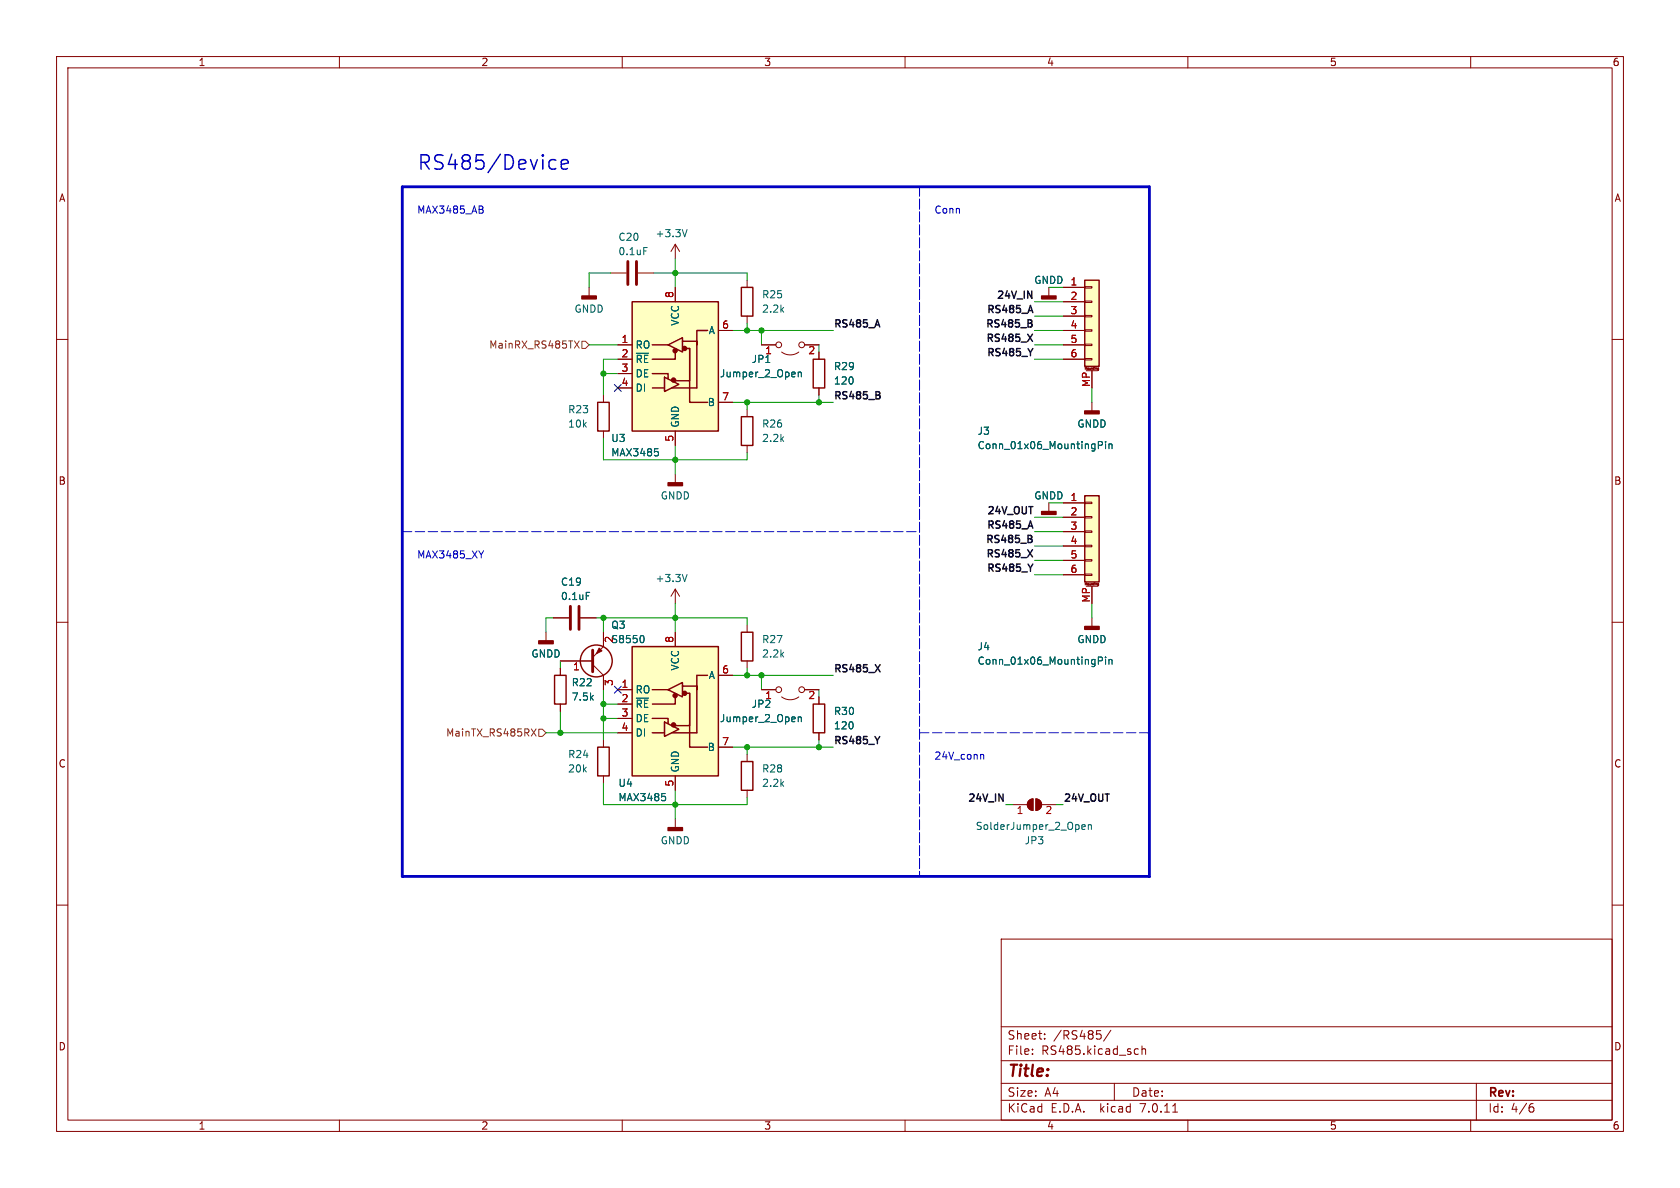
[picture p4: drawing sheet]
<svg xmlns="http://www.w3.org/2000/svg" width="297mm" height="210mm" viewBox="0 0 297 210" stroke-linecap="round" stroke-linejoin="round" font-family="sans-serif">
<g fill="none" stroke="#840000" stroke-width=".18">
<path d="M10 10h277v190h-277zM12 12h273v186h-273zM60 10v2M110 10v2M160 10v2M210 10v2M260 10v2M10 60h2M104.1 50.8v1.5M107.9 48.3h2.8M112.8 48.3h2.8M119.4 43.2l-.8 1.3"/>
<path d="M119.4 43.2v2.5M119.4 50.8v2.5M119.4 43.2l.7 1.3M127 58.4h2.5M132.1 49.5v1.3M132.1 55.9v1.3M185.4 50.8v1.5M188 58.4h3.8M188 50.8h3.8M188 53.3h3.8M188 55.9h3.8M191.8 58.3h1.2v.2h-1.2z"/>
<path d="M191.8 55.8h1.2v.2h-1.2zM191.8 53.2h1.2v.3h-1.2zM191.8 50.7h1.2v.2h-1.2zM285 60h2M106.7 69.9v1.2M106.7 76.2v1.3M109.2 61h2.6M109.2 63.5h2.6M109.2 66h2.6M109.2 68.6h2.6M119.4 76.2v2.5M120.6 60.3h.1"/>
<path d="M127 71.1h2.5M132.1 72.4v1.3M132.1 78.7v1.3M134.6 61h2.6M138.2 62.2a2.54 2.54 0 0 0 3 0M142.2 61h2.6M144.8 62.2v1.3M144.8 68.6v1.3M188 61h3.8M188 63.5h3.8M191.8 63.4h1.2v.2h-1.2zM191.8 60.8h1.2v.3h-1.2z"/>
<path d="M191.9 65.3v-.4l.1 .3 .1-.3v.4M192 65.5h2.1M193 65.5v3.1M193 71.1v1.5M193.3 64.9v.4M193.5 65h.1M193.5 64.9v.1M194.1 65.1v.2h.1M194.1 65.4h.1M194.1 65.1h.1M194.2 65.4h.1M194.2 65.1v.3"/>
<path d="M119.4 83.8v1.5M185.4 88.9v1.5M188 88.9h3.8M188 91.4h3.8M188 94h3.8M188 96.5h3.8M188 99.1h3.8M191.8 98.9h1.2v.3h-1.2zM191.8 96.4h1.2v.2h-1.2zM191.8 93.9h1.2v.2h-1.2zM191.8 91.3h1.2v.3h-1.2zM191.8 88.8h1.2v.2h-1.2z"/>
<path d="M10 110h2M96.5 111.8v1.5M97.8 109.2h2.8M99.1 116.8h5.7M99.1 118.1v1.3M102.6 109.2h2.8M104.8 117.5l1.9 1.9v2.5M106.7 111.8v2.5l-1.9 1.9M119.4 104.1v2.6M119.4 111.8v2.5M119.4 104.1l-.8 1.3M119.4 104.1l.7 1.3"/>
<path d="M127 119.4h2.5M132.1 110.5v1.3M132.1 116.8v1.3M188 101.6h3.8M191.8 101.5h1.2v.2h-1.2zM191.9 103.4v-.4l.1 .3 .1-.3v.4M192 103.6h2.1M193 103.6v3.1M193 109.2v1.5M193.3 103v.4M193.5 103.1h.1M193.5 103v.1"/>
<path d="M194.1 103.5h.1M194.1 103.2v.2h.1M194.1 103.2h.1M194.2 103.5h.1M194.2 103.2v.3M285 110h2M99.1 124.5v1.2M106.7 130.8v1.3M106.7 137.2v1.2M109.2 121.9h2.6M109.2 124.5h2.6M109.2 127h2.6"/>
<path d="M109.2 129.5h2.6M119.4 137.2v2.5M120.6 121.3h.1M127 132.1h2.5M132.1 133.4v1.2M132.1 139.7v1.3M134.6 121.9h2.6M138.2 123.2a2.54 2.54 0 0 0 3 0M142.2 121.9h2.6M144.8 123.2v1.3M144.8 129.5v1.3M10 160h2"/>
<path d="M119.4 144.8v1.5M179.1 142.2h2.5M181.9 141.5l.7-.3v2.1a1.02 1.02 0 0 1-.9-.7 1.02 1.02 0 0 1 .2-1.1zM183.1 141.2a1.02 1.02 0 0 1 1 1 1.02 1.02 0 0 1-1 1.1zM184.1 142.2h2.6M285 160h2M177 166h108v32h-108zM60 198v2M110 198v2M160 198v2M177 194.5h108M177 191.5h108"/>
<path d="M177 187.5h108M177 181.5h108M182.5 186.3v.1M182.5 185.5v.1M184.7 183.6v.1M184.7 182.8v.1M193.9 182.2h.7M194.5 182.8l.2 .3-.2 .5M196.4 182.1l-1.3 2M197 191.5v3M200.8 185.4l.4 .1M201.2 186.3l-.4 .1"/>
<path d="M201.9 185.5l.2-.1 .4 .1v.9M201.9 184.9v1.5M207.3 196.6h.9M210 198v2M260 198v2M261 191.5v6.5M270.6 195.7h.3l.3 .3-.1 .5-.5 .1M271 195.1l-.4 .1"/>
<circle cx="137.7" cy="61" r=".51"/>
<circle cx="141.7" cy="61" r=".51"/>
<circle cx="137.7" cy="121.9" r=".51"/>
<circle cx="141.7" cy="121.9" r=".51"/>
</g>
<path d="M111 46.2v4.1M112.5 46.2v4.1M100.8 107.2v4.1M102.4 107.2v4.1M104.8 114.9v3.8" fill="none" stroke="#840000" stroke-width=".51"/>
<g fill="none" stroke="#006464" stroke-width=".18">
<path d="M113.8 43.8h.6M121.5 40.6l-.5 1.3M115.7 79.3h.6M116.2 79.8l.2 .2v.3l-.2 .3M141.1 65.8v.8M141.1 65.9l.2-.1h.3l.1 .8M194.2 78.7h.6l.1-.2-.1-.3-.6-.2v1.3M195.4 78v.2M195.4 78.5v.8M196.1 78.5v.8M196.1 78.6l.1-.1h.3l.1 .8M103.6 104.7h.7"/>
<path d="M113.6 112.3a.79 .79 0 0 1 0 1.3M121.5 101.5l-.5 1.3M194.2 116.8h.6l.1-.2-.1-.3-.6-.2v1.3M195.4 116.1v.2M195.4 116.6v.8M196.1 116.6v.8M196.1 116.7l.1-.1h.3l.1 .8M141.1 126.7v.9M141.1 126.9l.2-.2 .3 .1 .1 .8M117 140.3h.6M117.4 140.8l.3 .2v.3l-.3 .2M191.3 146.2l.6-.1-.1-.3h-.4l-.1 .2v.6h.5"/>
<path d="M192.4 145.9l.2-.1h.3v.8M192.4 145.8v.8"/>
</g>
<g fill="none" stroke="#840000" stroke-width=".25">
<path d="M111.8 53.3h15.2v22.9h-15.2zM125.1 58.4h-1.9v2.6v-.7M131.1 50.8h2v5.1h-2zM191.8 49.5h2.5v15.3h-2.5zM105.7 71.1h2v5.1h-2zM115.3 66h2.8v1M115.3 68.6h2.2M115.3 61h2.8M117.5 66.7l2.5 1.2-2.5 1.3zM118.1 61l2.5-1.3v2.5zM119.4 62.2v1.3h-4.1M120.6 60.3h2.6v8.3h-4.5"/>
<path d="M121.3 61.6h.6v9.5h3.2M121.9 61.6v5.7h-2.5M131.1 73.7h2v5h-2zM143.8 63.5h2v5.1h-2zM191.8 87.6h2.5v15.3h-2.5zM98 119.4h2.1v5.1h-2.1zM111.8 114.3h15.2v22.9h-15.2zM125.1 119.4h-1.9v2.5v-.6M131.1 111.8h2v5h-2zM105.7 132.1h2v5.1h-2zM115.3 127h2.8v.9M115.3 129.5h2.2"/>
<path d="M115.3 121.9h2.8M117.5 127.6l2.5 1.3-2.5 1.3zM118.1 121.9l2.5-1.2v2.5zM119.4 123.2v1.3h-4.1M120.6 121.3h2.6v8.2h-4.5M121.3 122.6h.6v9.5h3.2M121.9 122.6v5.7h-2.5M131.1 134.6h2v5.1h-2zM143.8 124.5h2v5h-2z"/>
<circle cx="105.4" cy="116.8" r="2.82"/>
</g>
<g fill="#840000" stroke="#840000" stroke-width=".25">
<path d="M95.2 113.3h2.6v.5h-2.6z"/>
<path d="M118.1 85.3h2.5v.6h-2.5z"/>
<path d="M102.9 52.3h2.5v.5h-2.5z"/>
<path d="M191.8 110.7h2.5v.6h-2.5z"/>
<path d="M118.1 146.3h2.5v.5h-2.5z"/>
<path d="M184.1 90.4h2.6v.5h-2.6z"/>
<path d="M184.1 52.3h2.6v.5h-2.6z"/>
<path d="M191.8 72.6h2.5v.6h-2.5z"/>
<circle cx="119.1" cy="128.1" r=".36"/>
<circle cx="119.4" cy="123" r=".36"/>
<circle cx="121" cy="122.6" r=".36"/>
<circle cx="119.1" cy="67.2" r=".36"/>
<circle cx="119.4" cy="62" r=".36"/>
<circle cx="121" cy="61.6" r=".36"/>
</g>
<g fill="#ffffc2" stroke="#ffffc2" stroke-width=".18">
<path d="M191.8 87.6h2.5v15.3h-2.5z"/>
<path d="M111.8 114.3h15.2v22.9h-15.2z"/>
<path d="M111.8 53.3h15.2v22.9h-15.2z"/>
<path d="M191.8 49.5h2.5v15.3h-2.5z"/>
</g>
<g fill="#840000" stroke="#840000" stroke-width=".18">
<path d="M105.9 114.6l.5 .5-1 .5z"/>
<path d="M181.9 141.5l.7-.3v2.1a1.02 1.02 0 0 1-.9-.7 1.02 1.02 0 0 1 .2-1.1z"/>
<path d="M183.1 141.2a1.02 1.02 0 0 1 1 1 1.02 1.02 0 0 1-1 1.1z"/>
</g>
<path d="M101.6 60.3l.8 1.2M102.4 60.3l-.8 1.2M102.9 60.3h.6l.6 .7-.6 .6h-.6zM93.9 128.8l.9 1.3M94.8 128.8l-.9 1.3M95.2 128.9h.7l.6 .6-.6 .7h-.7z" fill="none" stroke="#725600" stroke-width=".18"/>
<g fill="none" stroke="#0f0f0f" stroke-width=".25">
<path d="M181.7 59.1l.8 1.2M181.7 51.5l.7 1.2v-1.2M181.9 54.9h.6M182.2 56.5l.2 .3-.2 .3 .2 .2 .1 .3-.3 .2h-.5M182.2 54l.4 1.3M182.5 59.1l-.8 1.2M155.5 69.9l.1 .2-.1 .3M155.5 69.4v.3M182.6 61.6l-.4 .7M181.7 97.2l.8 1.2M181.9 93h.6M182.2 94.6l.2 .3-.2 .3 .2 .2 .1 .3-.3 .2h-.5"/>
<path d="M182.2 92.1l.4 1.3M182.5 97.2l-.8 1.2M182.6 99.7l-.4 .7M154.7 117.5l.9 1.3M155.6 117.5l-.9 1.3M155.5 130.2l-.4 .7M176.6 140.4l.7 1.2v-1.2"/>
</g>
<path d="M85.3 37.1l.1 .2-.1 .3M85.3 36.5v.4M85.5 97.4l-.4 .6M173.5 133.4l.4 .1v.7" fill="none" stroke="#0000c2" stroke-width=".18"/>
<path d="M97.5 28.2l.8 .1M98.3 29.8l-.8 .1M99.2 29.1l1.2-.3-.1-.5-.7-.1-.4 .4v.9l.1 .3 .3 .1 .7-.1" fill="none" stroke="#0000c2" stroke-width=".25"/>
<path d="M162.6 33v121.9v-121.9M71.1 94h91.5M162.6 129.5h40.6" fill="none" stroke="#0000c2" stroke-width=".18" stroke-dasharray="1.7 .6"/>
<path d="M71.1 33h132.1v121.9h-132.1z" fill="none" stroke="#0000c2" stroke-width=".5"/>
<g fill="none" stroke="#009600" stroke-width=".18">
<path d="M107.9 48.3h-3.8v2.5M115.6 48.3h16.5v1.2M119.4 45.7v5.1M129.5 58.4h17.8M132.1 57.2v1.2M134.6 58.4v2.6M182.9 53.3h5.1M182.9 55.9h5.1M182.9 58.4h5.1M104.1 61h5.1M106.7 77.5v3.8h25.4v-1.3M106.7 66h2.5"/>
<path d="M109.2 63.5h-2.5v6.4M119.4 78.7v5.1M129.5 71.1h17.8M132.1 71.1v1.3M144.8 61v1.2M144.8 69.9v1.2M182.9 61h5.1M182.9 63.5h5.1M193 68.6v2.5M182.9 99.1h5.1M182.9 96.5h5.1M182.9 94h5.1"/>
<path d="M182.9 91.4h5.1M97.8 109.2h-1.3v2.6M99.1 116.8v1.3M105.4 109.2h26.7v1.3M106.7 109.2v2.6M119.4 106.7v5.1M129.5 119.4h17.8M132.1 118.1v1.3M134.6 119.4v2.5M182.9 101.6h5.1M193 106.7v2.5M96.5 129.5h12.7"/>
<path d="M99.1 125.7v3.8M106.7 121.9v8.9M106.7 138.4v3.8h25.4v-1.2M106.7 127h2.5M106.7 124.5h2.5M119.4 139.7v5.1M129.5 132.1h17.8M132.1 132.1v1.3M144.8 121.9v1.3M144.8 130.8v1.3M177.8 142.2h1.3M186.7 142.2h1.3"/>
</g>
<path d="M108.6 68l1.2 1.2M109.8 68l-1.2 1.2M108.6 121.3l1.2 1.2M109.8 121.3l-1.2 1.2" fill="none" stroke="#000084" stroke-width=".18"/>
<g fill="#009600" stroke="#009600" stroke-width=".18">
<circle cx="119.4" cy="81.3" r=".46"/>
<circle cx="134.6" cy="58.4" r=".46"/>
<circle cx="132.1" cy="71.1" r=".46"/>
<circle cx="132.1" cy="58.4" r=".46"/>
<circle cx="144.8" cy="71.1" r=".46"/>
<circle cx="119.4" cy="48.3" r=".46"/>
<circle cx="106.7" cy="66" r=".46"/>
<circle cx="132.1" cy="119.4" r=".46"/>
<circle cx="132.1" cy="132.1" r=".46"/>
<circle cx="119.4" cy="109.2" r=".46"/>
<circle cx="99.1" cy="129.5" r=".46"/>
<circle cx="119.4" cy="142.2" r=".46"/>
<circle cx="134.6" cy="119.4" r=".46"/>
<circle cx="106.7" cy="109.2" r=".46"/>
<circle cx="106.7" cy="127" r=".46"/>
<circle cx="106.7" cy="124.5" r=".46"/>
<circle cx="144.8" cy="132.1" r=".46"/>
</g>
<text font-size="3.5" fill="#0000c2" x="73.7" y="30.2">RS485/Device</text>
<text font-size="2.8" fill="#840000" x="178" y="190.9">Title:</text>
<g font-size="2.1" fill="#840000">
<text x="178" y="184">Sheet:</text>
<text x="186.2" y="184">/RS485/</text>
<text x="178" y="186.7">File:</text>
<text x="184.1" y="186.7">RS485.kicad_sch</text>
<text x="178" y="196.9">KiCad</text>
<text x="178" y="194.1">Size:</text>
<text x="184.7" y="194.1">A4</text>
<text x="185.7" y="196.9">E.D.A.</text>
<text x="194.6" y="196.9">kicad</text>
<text x="200" y="194.1">Date:</text>
<text x="201.8" y="196.9">7.0.11</text>
<text x="263" y="194.3">Rev:</text>
<text x="263" y="196.9">Id:</text>
<text x="267.1" y="196.9">4/6</text>
</g>
<g font-size="1.8" fill="#840000">
<text x="35" y="11.9">1</text>
<text x="85" y="11.9">2</text>
<text x="135" y="11.9">3</text>
<text x="185" y="11.9">4</text>
<text x="235" y="11.9">5</text>
<text x="285" y="11.9">6</text>
<text x="10.3" y="35.9">A</text>
<text x="285.3" y="35.9">A</text>
<text x="10.3" y="85.9">B</text>
<text x="285.3" y="85.9">B</text>
<text x="10.3" y="135.9">C</text>
<text x="285.3" y="135.9">C</text>
<text x="10.3" y="185.9">D</text>
<text x="285.3" y="185.9">D</text>
<text x="35" y="199.9">1</text>
<text x="85" y="199.9">2</text>
<text x="135" y="199.9">3</text>
<text x="185" y="199.9">4</text>
<text x="235" y="199.9">5</text>
<text x="285" y="199.9">6</text>
</g>
<g font-size="1.8" fill="#0000c2">
<text x="73.7" y="37.9">MAX3485_AB</text>
<text x="165.1" y="37.9">Conn</text>
<text x="73.7" y="98.8">MAX3485_XY</text>
<text x="165.1" y="134.4">24V_conn</text>
</g>
<g font-size="1.8" fill="#006464">
<text x="109.2" y="42.8">C20</text>
<text x="109.2" y="45.3">0.1uF</text>
<text x="115.8" y="42.1">+3.3V</text>
<text x="134.6" y="52.9">R25</text>
<text x="182.7" y="50.4">GNDD 1</text>
<text x="101.5" y="55.5">GNDD</text>
<text x="120.2" y="57.7" transform="rotate(-90 120.2 57.7)">VCC</text>
<text x="125.2" y="59.3">A</text>
<text x="134.6" y="55.5">2.2k</text>
<text x="112.3" y="61.8">RO</text>
<text x="112.3" y="64.4">~{RE}</text>
<text x="132.8" y="64.4">JP1</text>
<text x="147.3" y="65.6">R29</text>
<text x="112.3" y="66.9">DE</text>
<text x="112.3" y="69.4">DI</text>
<text x="125" y="72">B</text>
<text x="127.2" y="66.9">Jumper_2_Open</text>
<text x="147.3" y="68.2">120</text>
<text x="100.3" y="75.8">10k</text>
<text x="100.3" y="73.3">R23</text>
<text x="120.2" y="75.7" transform="rotate(-90 120.2 75.7)">GND</text>
<text x="134.6" y="75.8">R26</text>
<text x="172.7" y="77.1">J3</text>
<text x="190.4" y="75.8">GNDD</text>
<text x="108" y="80.9">MAX3485</text>
<text x="108" y="78.3">U3</text>
<text x="134.6" y="78.3">2.2k</text>
<text x="172.7" y="79.6">Conn_01x06_MountingPin</text>
<text x="116.7" y="88.5">GNDD</text>
<text x="182.7" y="88.5">GNDD 1</text>
<text x="99.1" y="103.7">C19</text>
<text x="99.1" y="106.3">0.1uF</text>
<text x="115.8" y="103.1">+3.3V</text>
<text x="108" y="113.9">S8550</text>
<text x="108" y="111.4">Q3</text>
<text x="134.6" y="113.9">R27</text>
<text x="190.4" y="113.9">GNDD</text>
<text x="93.8" y="116.4">GNDD</text>
<text x="120.2" y="118.6" transform="rotate(-90 120.2 118.6)">VCC</text>
<text x="134.6" y="116.4">2.2k</text>
<text x="172.7" y="115.2">J4</text>
<text x="172.7" y="117.7">Conn_01x06_MountingPin</text>
<text x="101" y="124.1">7.5k</text>
<text x="101" y="121.5">R22</text>
<text x="112.3" y="122.8">RO</text>
<text x="112.3" y="125.3">~{RE}</text>
<text x="125.2" y="120.2">A</text>
<text x="132.8" y="125.3">JP2</text>
<text x="112.3" y="127.9">DE</text>
<text x="112.3" y="130.4">DI</text>
<text x="127.2" y="127.9">Jumper_2_Open</text>
<text x="147.3" y="129.1">120</text>
<text x="147.3" y="126.6">R30</text>
<text x="100.3" y="136.8">20k</text>
<text x="100.3" y="134.2">R24</text>
<text x="120.2" y="136.7" transform="rotate(-90 120.2 136.7)">GND</text>
<text x="125" y="132.9">B</text>
<text x="134.6" y="136.8">R28</text>
<text x="109.2" y="141.8">MAX3485</text>
<text x="109.2" y="139.3">U4</text>
<text x="134.6" y="139.3">2.2k</text>
<text x="116.7" y="149.5">GNDD</text>
<text x="172.4" y="146.9">SolderJumper_2_Open</text>
<text x="181.1" y="149.5">JP3</text>
</g>
<g font-size="1.8" fill="#a90000">
<text x="119.1" y="52.8" transform="rotate(-90 119.1 52.8)">8</text>
<text x="189.2" y="53.1">2</text>
<text x="127.6" y="58.2">6</text>
<text x="189.2" y="55.6">3</text>
<text x="189.2" y="58.2">4</text>
<text x="109.8" y="60.7">1</text>
<text x="109.8" y="63.2">2</text>
<text x="109.8" y="65.8">3</text>
<text x="135.2" y="62.9">1</text>
<text x="142.8" y="62.9">2</text>
<text x="189.2" y="60.7">5</text>
<text x="189.2" y="63.2">6</text>
<text x="109.8" y="68.3">4</text>
<text x="127.6" y="70.9">7</text>
<text x="192.8" y="68.5" transform="rotate(-90 192.8 68.5)">MP</text>
<text x="119.1" y="78.2" transform="rotate(-90 119.1 78.2)">5</text>
<text x="189.2" y="91.2">2</text>
<text x="189.2" y="93.7">3</text>
<text x="189.2" y="96.3">4</text>
<text x="189.2" y="98.8">5</text>
<text x="189.2" y="101.3">6</text>
<text x="192.8" y="106.6" transform="rotate(-90 192.8 106.6)">MP</text>
<text x="108.7" y="113.7" transform="rotate(-90 108.7 113.7)">2</text>
<text x="119.1" y="113.7" transform="rotate(-90 119.1 113.7)">8</text>
<text x="101.2" y="118.8">1</text>
<text x="127.6" y="119.1">6</text>
<text x="108.7" y="121.4" transform="rotate(-90 108.7 121.4)">3</text>
<text x="109.8" y="121.7">1</text>
<text x="109.8" y="124.2">2</text>
<text x="135.2" y="123.9">1</text>
<text x="142.8" y="123.9">2</text>
<text x="109.8" y="126.7">3</text>
<text x="109.8" y="129.3">4</text>
<text x="127.6" y="131.8">7</text>
<text x="119.1" y="139.1" transform="rotate(-90 119.1 139.1)">5</text>
<text x="179.6" y="144.2">1</text>
<text x="184.7" y="144.2">2</text>
</g>
<g font-size="1.8" fill="#0f0f0f">
<text x="176" y="52.9">24V_IN</text>
<text x="147.3" y="58">RS485_A</text>
<text x="174" y="58">RS485_B</text>
<text x="174.2" y="55.4">RS485_A</text>
<text x="174.1" y="60.5">RS485_X</text>
<text x="174.2" y="63.1">RS485_Y</text>
<text x="147.3" y="70.7">RS485_B</text>
<text x="174.2" y="93.5">RS485_A</text>
<text x="174.3" y="91">24V_OUT</text>
<text x="174" y="96.1">RS485_B</text>
<text x="174.1" y="98.6">RS485_X</text>
<text x="174.2" y="101.2">RS485_Y</text>
<text x="147.3" y="118.9">RS485_X</text>
<text x="147.3" y="131.6">RS485_Y</text>
<text x="170.9" y="141.8">24V_IN</text>
<text x="188" y="141.8">24V_OUT</text>
</g>
<g font-size="1.8" fill="#725600">
<text x="86.4" y="61.8">MainRX_RS485TX</text>
<text x="78.8" y="130.4">MainTX_RS485RX</text>
</g>
<g font-size=".5" fill="#840000">
<text x="191.6" y="65.6">Mounting</text>
<text x="191.6" y="103.7">Mounting</text>
</g>
</svg>
